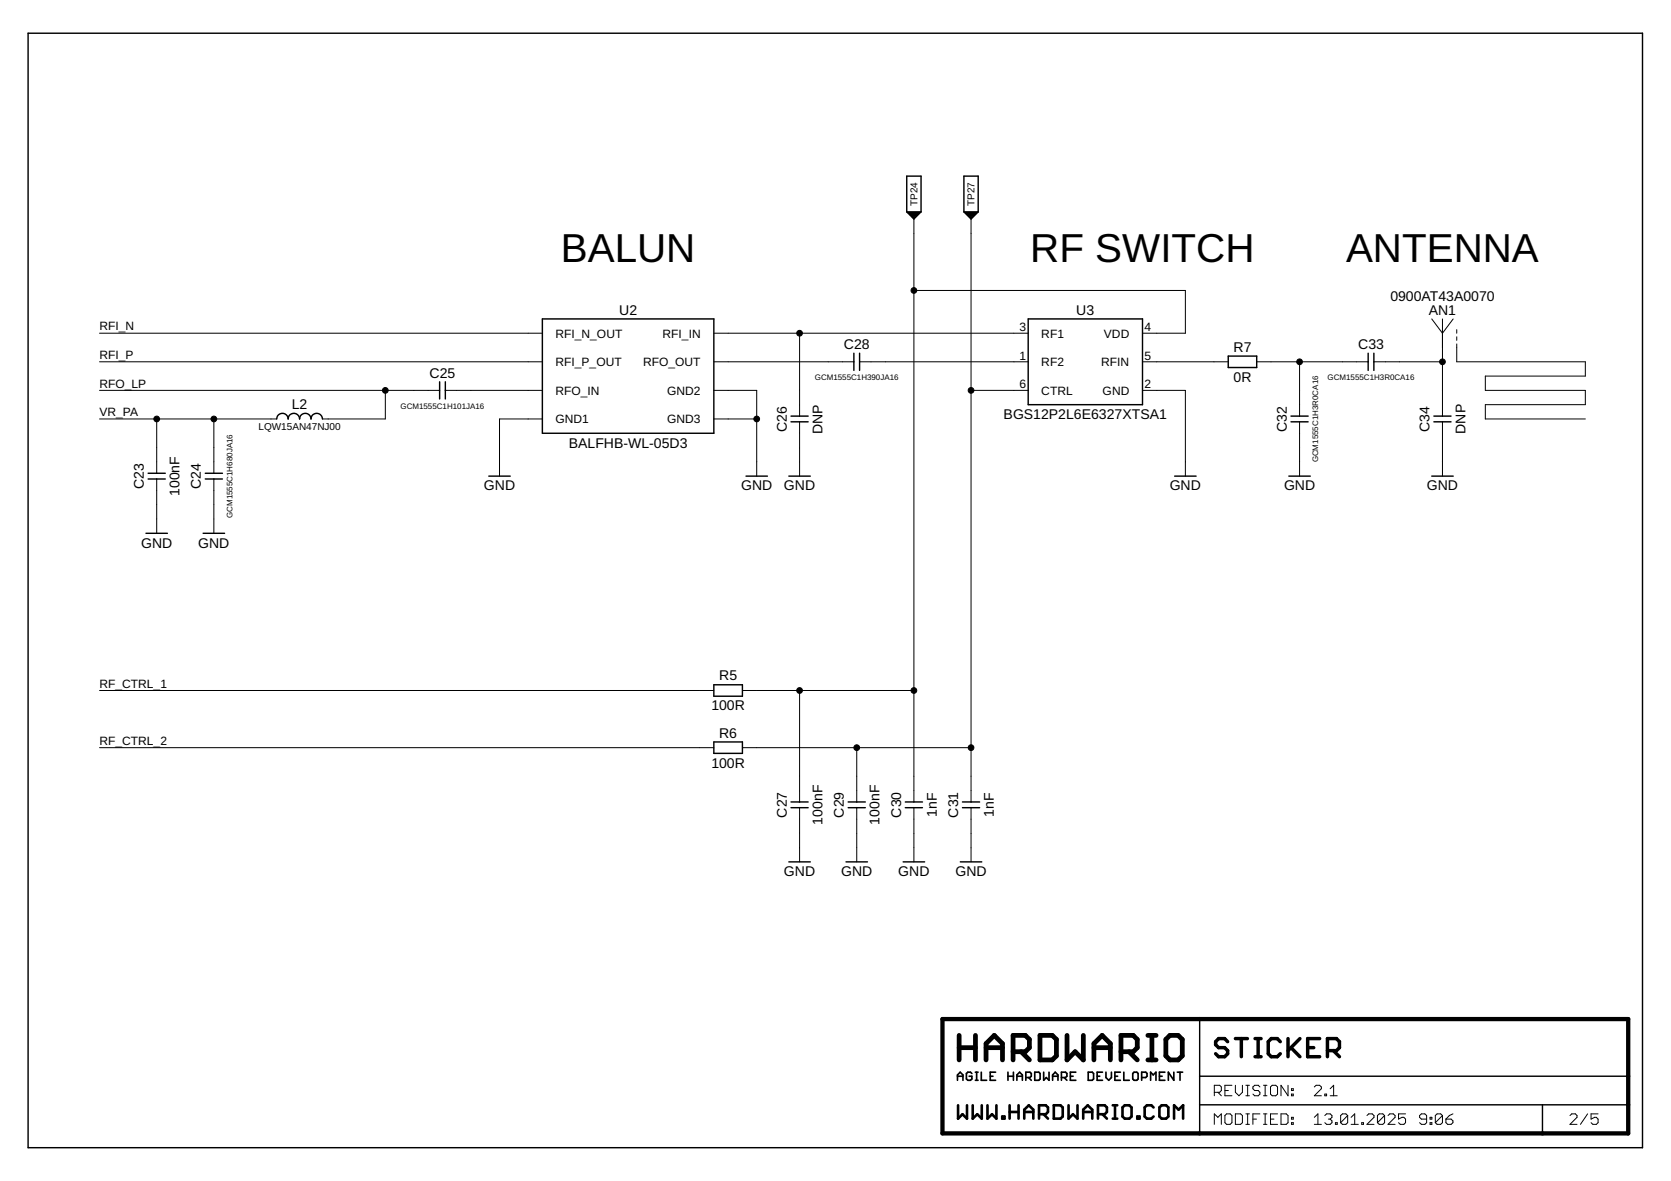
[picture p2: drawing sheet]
<svg xmlns="http://www.w3.org/2000/svg" width="297mm" height="210mm" viewBox="0 0 297 210" stroke-linecap="round" stroke-linejoin="round" font-family="sans-serif">
<g fill="none" stroke="#000" stroke-width=".18">
<path d="M162.5 38.9v103.6M172.6 38.9v103.6M17.7 59.2h78.7M126.9 59.2h55.9M142.1 59.2v14.8M162.5 51.6h48.2v7.6h-7.6M254.5 56.7l1.9 2.5 1.9-2.5M256.4 56.7v17.3M259 58.6v.6M259 59.9v.6M17.7 64.3h78.7M17.7 69.4h60.4"/>
<path d="M17.7 74.5h31.5M27.9 74.5v9.6M38 74.5v9.6M68.5 69.4v5.1h-11.2M79.2 69.4h17.2M96.4 74.5h-7.6v10.1M126.9 64.3h24.9M126.9 69.4h7.6v15.2M126.9 74.5h7.6M142.1 75v9.6M152.8 64.3h30M172.6 69.4h10.2"/>
<path d="M203.1 64.3h15.2M203.1 69.4h7.6v15.2M223.4 64.3h19.8M231 64.3v9.7M231 75v9.6M244.2 64.3h12.2M256.4 75v9.6M259 61.1v3.2h22.8v2.5h-17.8v2.6h17.8v2.5h-17.8v2.6h17.8M27.9 85.1v9.7M38 85.1v9.7M17.7 122.7h109.2M17.7 132.9h109.2"/>
<path d="M132 122.7h30.5M132 132.9h40.6M142.1 122.7v19.8M152.3 132.9v9.6M142.1 143.6v9.6M152.3 143.6v9.6M162.5 143.6v9.6M172.6 143.6v9.6M215.9 194.1h.9l.3-.3v-.6l-.3-.3h-.9v1.9M215.9 199.8v-1.8l.6 .6 .6-.6v1.8M216.5 194.1l.6 .7M217.7 193.8h.7"/>
<path d="M218 198h.7l.3 .3v1.2l-.3 .3h-.7l-.3-.3v-1.2zM219 192.9h-1.3v1.9h1.3M219.6 192.9v1.2l.6 .7 .7-.7v-1.2M219.6 198h.9l.4 .3v1.2l-.4 .3h-.9zM221.5 192.9h.6M221.5 194.8h.6M221.5 198h.6M221.5 199.8h.6M221.8 192.9v1.9M221.8 198v1.8M222.7 198.9h.7M224 193.2l-.3-.3h-.7l-.3 .3v.3l.3 .3h.7l.3 .3v.4l-.3 .3h-.7l-.3-.3"/>
<path d="M224 198h-1.3v1.8M224.6 192.9h.6M224.6 194.8h.6M224.6 198h.6M224.6 199.8h.6M224.9 192.9v1.9M224.9 198v1.8M225.8 198.9h.7M226.1 192.9h.7l.3 .3v1.3l-.3 .3h-.7l-.3-.3v-1.3zM227.1 198h-1.3v1.8h1.3M227.7 198h.9l.4 .3v1.2l-.4 .3h-.9zM229 192.9v1.9l-1.3-1.9v1.9"/>
<path d="M229.6 194.5h.3v.3h-.3zM229.6 193.5h.3v.3h-.3zM229.6 198.6h.3v.3h-.3zM229.6 199.5h.3v.3h-.3zM233.6 193.2l.4-.3h.6l.3 .3v.3l-1.3 1.3h1.3M233.6 199.8h1.3M233.6 198.6l.7-.6v1.8M235.5 194.5h.3v.3h-.3zM235.5 198.3l.3-.3h.7l.3 .3v.3l-.3 .3M236.1 198.9h.4M236.5 194.8h1.2M236.5 198.9l.3 .3v.3l-.3 .3h-.7l-.3-.3"/>
<path d="M236.5 193.5l.6-.6v1.9M237.4 199.5h.3v.3h-.3zM239.6 198.3l-.4-.3h-.6l-.3 .3v1.2M239.6 198.3v1.2l-.4 .3h-.6l-.3-.3M239.6 198.3l-1.3 1.2M240.2 199.8h1.2M240.2 198.6l.6-.6v1.8M242.1 199.5h.3v.3h-.3zM243 198.3l.3-.3h.6l.3 .3v.3l-1.2 1.2h1.2M246.1 198.3l-.3-.3h-.6l-.3 .3v1.2M246.1 198.3v1.2l-.3 .3h-.6l-.3-.3M246.1 198.3l-1.2 1.2"/>
<path d="M246.7 198.3l.4-.3h.6l.3 .3v.3l-1.3 1.2h1.3M249.9 198h-1.3v.9l.6-.3h.4l.3 .3v.6l-.3 .3h-.7l-.3-.3M253.6 198.9h-.9l-.4-.3v-.3l.4-.3h.6l.3 .3v1.2l-.3 .3h-.6l-.4-.3M254.2 199.5h.3v.3h-.3zM254.2 198.6h.3v.3h-.3zM256.4 198.3v1.2l-.3 .3h-.6l-.4-.3M256.4 198.3l-.3-.3h-.6l-.4 .3v1.2M256.4 198.3l-1.3 1.2M257 198.9h1l.3 .3v.3l-.3 .3h-.7l-.3-.3zM258.3 198l-.7 .3-.6 .6M279.1 198.3l.3-.3h.6l.3 .3v.3l-1.2 1.2h1.2M282.2 198l-1.3 1.8"/>
<path d="M284.1 198h-1.3v.9l.7-.3h.3l.3 .3v.6l-.3 .3h-.7l-.3-.3"/>
</g>
<g fill="none" stroke="#000" stroke-width=".25">
<path d="M5 5.9h287v198.1h-287zM161.2 37.7l1.3 1.2 1.2-1.2M161.2 37.7v-6.4h2.5v6.4M161.2 37.7h2.5M161.4 37.8h2.1M161.6 37.9h1.7M161.7 38h1.5M161.8 38.2h1.3M161.9 38.3h1.1M162.1 38.4h.7M162.2 38.5h.5M162.3 38.7h.3"/>
<path d="M171.3 37.7v-6.4h2.6v6.4M171.3 37.7h2.6M171.3 37.7l1.3 1.2 1.3-1.2M171.6 37.8h2M171.7 37.9h1.8M171.9 38h1.5M172 38.2h1.2M172.1 38.3h1M172.2 38.4h.8M172.4 38.5h.5M172.5 38.7h.2M96.4 56.7h30.5v20.3h-30.5z"/>
<path d="M182.8 56.7h20.3v15.2h-20.3zM49.2 74.5a1.02 1.02 0 0 1 1-1 1.02 1.02 0 0 1 1 1 1.02 1.02 0 0 1 1-1 1.02 1.02 0 0 1 1.1 1 1.02 1.02 0 0 1 1-1 1.02 1.02 0 0 1 1 1 1.02 1.02 0 0 1 1-1 1.02 1.02 0 0 1 1 1M78.1 67.9v3M79.2 67.9v3M140.6 75h3.1M140.6 74h3.1M151.8 62.8v3M152.8 62.8v3M218.3 63.3h5.1v2h-5.1zM229.5 75h3M229.5 74h3M243.2 62.8v3"/>
<path d="M244.2 62.8v3M254.9 75h3M254.9 74h3M26 94.8h3.8M26.3 85.1h3.1M26.3 84.1h3.1M36.1 94.8h3.8M36.5 85.1h3M36.5 84.1h3M86.9 84.6h3.8M132.6 84.6h3.8M140.2 84.6h3.8"/>
<path d="M208.8 84.6h3.8M229.1 84.6h3.8M254.5 84.6h3.8M126.9 121.7h5.1v2h-5.1zM126.9 131.9h5.1v2h-5.1zM140.2 153.2h3.8M140.6 142.5h3.1M140.6 143.6h3.1M150.4 153.2h3.8M150.8 142.5h3M150.8 143.6h3M160.5 153.2h3.9"/>
<path d="M160.9 142.5h3.1M160.9 143.6h3.1M170.7 153.2h3.8M171.1 142.5h3M171.1 143.6h3M213.3 181.1v20.3M213.3 191.3h76.1M213.3 196.4h76.1M274.2 196.4v5"/>
</g>
<path d="M167.5 181.1h121.9v20.3h-121.9z" fill="none" stroke="#000" stroke-width=".76"/>
<g fill="none" stroke="#000" stroke-width=".85">
<path d="M170.5 184v4.4M170.5 186.2h2.9M173.4 184v4.4M175.3 186.2h2.9M175.3 188.4v-2.9l1.4-1.5 1.5 1.5v2.9M180.1 186.9h2.2l.7-.7v-1.5l-.7-.7h-2.2v4.4M181.5 186.9l1.5 1.5M184.9 184h2.1l.8 .7v3l-.8 .7h-2.1zM189.7 184v4.4l1.4-1.5 1.5 1.5v-4.4M194.5 186.2h2.9M194.5 188.4v-2.9l1.4-1.5 1.5 1.5v2.9M199.3 186.9h2.1l.8-.7v-1.5l-.8-.7h-2.1v4.4"/>
<path d="M200.7 186.9l1.5 1.5M204 184h1.5M204 188.4h1.5M204.8 184v4.4M207.2 184.7l.8-.7h1.4l.8 .7v3l-.8 .7h-1.4l-.8-.7z"/>
</g>
<g fill="none" stroke="#000" stroke-width=".3">
<path d="M170.2 192v-.9l.5-.5 .5 .5v.9M170.2 191.3h1M172.8 190.8l-.3-.2h-.5l-.2 .2v1l.2 .2h.5l.3-.2v-.5h-.5M173.4 190.6h.5M173.4 192h.5M173.6 190.6v1.4M174.4 190.6v1.4h1M176 191.3h.5M177 190.6h-1v1.4h1M179.2 191.3h.9M179.2 190.6v1.4M180.1 190.6v1.4"/>
<path d="M180.8 191.3h.9M180.8 192v-.9l.5-.5 .4 .5v.9M182.4 191.5h.7l.2-.2v-.5l-.2-.2h-.7v1.4M182.8 191.5l.5 .5M183.9 190.6h.8l.2 .2v1l-.2 .2h-.8zM185.5 190.6v1.4l.5-.5 .5 .5v-1.4M187.1 191.3h1M187.1 192v-.9l.5-.5 .5 .5v.9M188.7 191.5h.7l.3-.2v-.5l-.3-.2h-.7v1.4M189.2 191.5l.5 .5M190.3 191.3h.5M191.2 190.6h-.9v1.4h.9"/>
<path d="M193.4 190.6h.8l.2 .2v1l-.2 .2h-.8zM195 191.3h.5M196 190.6h-1v1.4h1M196.6 190.6v.9l.5 .5 .5-.5v-.9M198.2 191.3h.5M199.2 190.6h-1v1.4h1M199.8 190.6v1.4h.9M201.6 190.6h.5l.2 .2v1l-.2 .2h-.5l-.2-.2v-1zM202.9 191.5h.8l.2-.2v-.5l-.2-.2h-.8v1.4M204.5 192v-1.4l.5 .5 .5-.5v1.4M206.1 191.3h.5M207.1 190.6h-1v1.4h1"/>
<path d="M208.7 190.6v1.4l-1-1.4v1.4M209.3 190.6h.9M209.8 190.6v1.4"/>
</g>
<g fill="none" stroke="#000" stroke-width=".47">
<path d="M170.3 196.4v2.4l.8-.8 .8 .8v-2.4M172.9 196.4v2.4l.8-.8 .8 .8v-2.4M175.5 196.4v2.4l.8-.8 .8 .8v-2.4M178.2 198.4h.4v.4h-.4zM179.5 196.4v2.4M179.5 197.6h1.6M181.1 196.4v2.4M182.1 197.6h1.6M182.1 198.8v-1.6l.8-.8 .8 .8v1.6M184.7 198h1.2l.4-.4v-.8l-.4-.4h-1.2v2.4M185.5 198l.8 .8M187.3 196.4h1.2l.4 .4v1.6l-.4 .4h-1.2z"/>
<path d="M189.9 196.4v2.4l.8-.8 .8 .8v-2.4M192.6 197.6h1.6M192.6 198.8v-1.6l.8-.8 .8 .8v1.6M195.2 198h1.2l.4-.4v-.8l-.4-.4h-1.2v2.4M196 198l.8 .8M197.8 198.8h.8M197.8 196.4h.8M198.2 196.4v2.4M199.5 196.8l.4-.4h.8l.4 .4v1.6l-.4 .4h-.8l-.4-.4zM202.2 198.4h.4v.4h-.4zM205.1 196.8l-.4-.4h-.8l-.4 .4v1.6l.4 .4h.8l.4-.4M206.1 196.8l.4-.4h.8l.4 .4v1.6l-.4 .4h-.8l-.4-.4z"/>
<path d="M208.7 198.8v-2.4l.8 .8 .8-.8v2.4"/>
</g>
<g fill="none" stroke="#000" stroke-width=".61">
<path d="M218.2 185.1l-.5-.5h-1.1l-.5 .5v.6l.5 .5h1.1l.5 .5v.6l-.5 .5h-1.1l-.5-.5M219.6 184.6h2.1M220.7 184.6v3.2M223.1 184.6h1.1M223.1 187.8h1.1M223.6 184.6v3.2M227.6 185.1l-.5-.5h-1.1l-.6 .5v2.2l.6 .5h1.1l.5-.5M229 184.6v3.2M229.5 186.2l1.6 1.6M231.1 184.6l-2.1 2.1M232.5 186.2h1M234.6 184.6h-2.1v3.2h2.1"/>
<path d="M236 186.7h1.6l.5-.5v-1.1l-.5-.5h-1.6v3.2M237 186.7l1.1 1.1"/>
</g>
<g fill="#000" stroke="#000" stroke-width=".18">
<circle cx="142.1" cy="59.2" r=".51"/>
<circle cx="162.5" cy="51.6" r=".51"/>
<circle cx="27.9" cy="74.5" r=".51"/>
<circle cx="38" cy="74.5" r=".51"/>
<circle cx="68.5" cy="69.4" r=".51"/>
<circle cx="134.5" cy="74.5" r=".51"/>
<circle cx="172.6" cy="69.4" r=".51"/>
<circle cx="231" cy="64.3" r=".51"/>
<circle cx="256.4" cy="64.3" r=".51"/>
<circle cx="142.1" cy="122.7" r=".51"/>
<circle cx="152.3" cy="132.9" r=".51"/>
<circle cx="162.5" cy="122.7" r=".51"/>
<circle cx="172.6" cy="132.9" r=".51"/>
</g>
<g font-size="7.2">
<text x="99.7" y="46.5">BALUN</text>
<text x="183.1" y="46.5">RF SWITCH</text>
<text x="239.3" y="46.5">ANTENNA</text>
</g>
<g font-size="2.5">
<text x="247.1" y="53.5">0900AT43A0070</text>
<text x="110.1" y="55.9">U2</text>
<text x="191.3" y="55.9">U3</text>
<text x="254" y="56.1">AN1</text>
<text x="150" y="62">C28</text>
<text x="219.3" y="62.5">R7</text>
<text x="241.4" y="62">C33</text>
<text x="76.4" y="67.1">C25</text>
<text x="219.3" y="67.9">0R</text>
<text x="51.9" y="72.7">L2</text>
<text x="139.8" y="76.8" transform="rotate(-90 139.8 76.8)">C26</text>
<text x="146.2" y="77.1" transform="rotate(-90 146.2 77.1)">DNP</text>
<text x="178.4" y="74.5">BGS12P2L6E6327XTSA1</text>
<text x="228.7" y="76.8" transform="rotate(-90 228.7 76.8)">C32</text>
<text x="254.1" y="76.8" transform="rotate(-90 254.1 76.8)">C34</text>
<text x="260.5" y="77.1" transform="rotate(-90 260.5 77.1)">DNP</text>
<text x="101.1" y="79.5">BALFHB-WL-05D3</text>
<text x="25.6" y="86.9" transform="rotate(-90 25.6 86.9)">C23</text>
<text x="31.9" y="88.2" transform="rotate(-90 31.9 88.2)">100nF</text>
<text x="35.7" y="86.9" transform="rotate(-90 35.7 86.9)">C24</text>
<text x="86" y="87.2">GND</text>
<text x="131.7" y="87.2">GND</text>
<text x="139.4" y="87.2">GND</text>
<text x="207.9" y="87.2">GND</text>
<text x="228.2" y="87.2">GND</text>
<text x="253.6" y="87.2">GND</text>
<text x="25.1" y="97.3">GND</text>
<text x="35.2" y="97.3">GND</text>
<text x="127.8" y="120.9">R5</text>
<text x="126.5" y="126.3">100R</text>
<text x="127.8" y="131.1">R6</text>
<text x="126.5" y="136.4">100R</text>
<text x="139.8" y="145.3" transform="rotate(-90 139.8 145.3)">C27</text>
<text x="146.2" y="146.6" transform="rotate(-90 146.2 146.6)">100nF</text>
<text x="150" y="145.3" transform="rotate(-90 150 145.3)">C29</text>
<text x="156.4" y="146.6" transform="rotate(-90 156.4 146.6)">100nF</text>
<text x="160.2" y="145.3" transform="rotate(-90 160.2 145.3)">C30</text>
<text x="166.5" y="145.2" transform="rotate(-90 166.5 145.2)">1nF</text>
<text x="170.3" y="145.3" transform="rotate(-90 170.3 145.3)">C31</text>
<text x="176.7" y="145.2" transform="rotate(-90 176.7 145.2)">1nF</text>
<text x="139.4" y="155.7">GND</text>
<text x="149.5" y="155.7">GND</text>
<text x="159.7" y="155.7">GND</text>
<text x="169.8" y="155.7">GND</text>
</g>
<g font-size="2.1">
<text x="17.7" y="58.7">RFI_N</text>
<text x="98.8" y="60">RFI_N_OUT</text>
<text x="117.8" y="60">RFI_IN</text>
<text x="181.2" y="58.9">3</text>
<text x="185.1" y="60">RF1</text>
<text x="196.2" y="60">VDD</text>
<text x="203.4" y="58.9">4</text>
<text x="17.7" y="63.8">RFI_P</text>
<text x="98.8" y="65.1">RFI_P_OUT</text>
<text x="114.3" y="65.1">RFO_OUT</text>
<text x="181.2" y="64">1</text>
<text x="185.1" y="65.1">RF2</text>
<text x="195.8" y="65.1">RFIN</text>
<text x="203.4" y="64">5</text>
<text x="17.7" y="68.9">RFO_LP</text>
<text x="98.8" y="70.2">RFO_IN</text>
<text x="118.6" y="70.2">GND2</text>
<text x="181.2" y="69">6</text>
<text x="185.1" y="70.2">CTRL</text>
<text x="196" y="70.2">GND</text>
<text x="203.4" y="69">2</text>
<text x="17.7" y="74">VR_PA</text>
<text x="98.8" y="75.2">GND1</text>
<text x="118.6" y="75.2">GND3</text>
<text x="17.7" y="122.2">RF_CTRL_1</text>
<text x="17.7" y="132.4">RF_CTRL_2</text>
</g>
<g font-size="1.8">
<text x="163.1" y="36.6" transform="rotate(-90 163.1 36.6)">TP24</text>
<text x="173.2" y="36.6" transform="rotate(-90 173.2 36.6)">TP27</text>
<text x="45.9" y="76.5">LQW15AN47NJ00</text>
</g>
<g font-size="1.4">
<text x="144.8" y="67.6">GCM1555C1H390JA16</text>
<text x="236" y="67.6">GCM1555C1H3R0CA16</text>
<text x="71.2" y="72.7">GCM1555C1H101JA16</text>
<text x="234.3" y="82.2" transform="rotate(-90 234.3 82.2)">GCM1555C1H3R0CA16</text>
<text x="41.3" y="92.1" transform="rotate(-90 41.3 92.1)">GCM1555C1H680JA16</text>
</g>
</svg>
